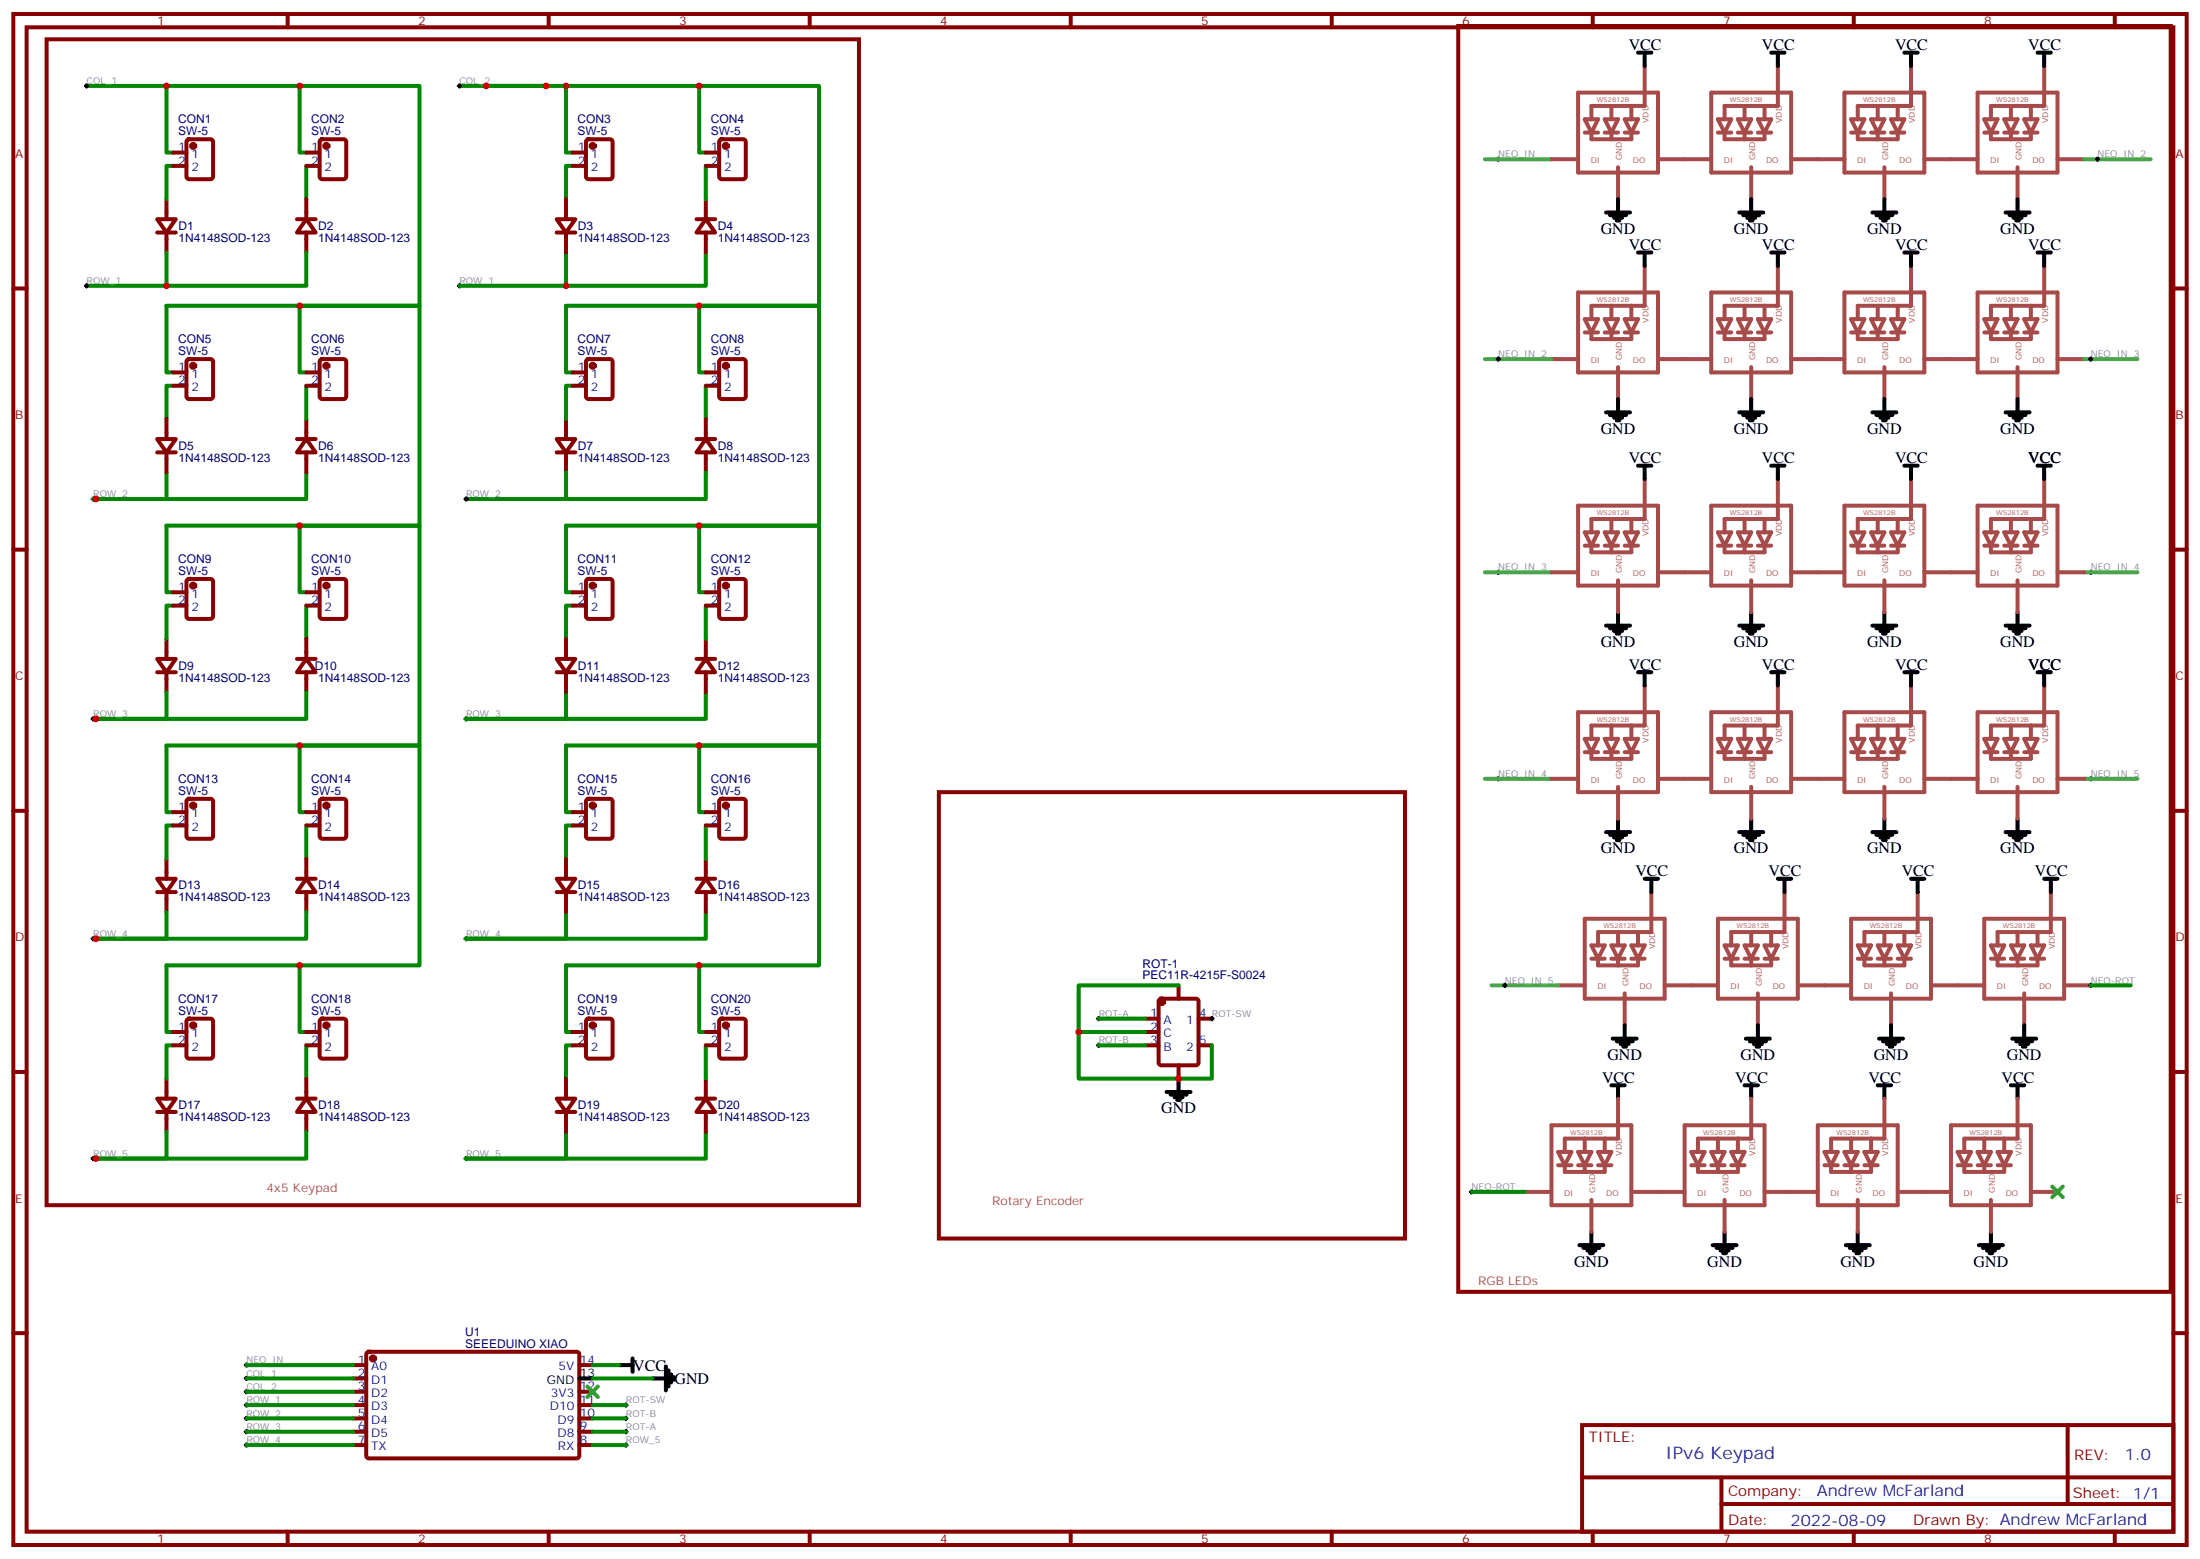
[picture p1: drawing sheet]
<svg xmlns="http://www.w3.org/2000/svg" width="583mm" height="413mm" viewBox="0 0 583 413" stroke-linecap="round" stroke-linejoin="round" font-family="sans-serif">
<g fill="none" stroke="#870000" stroke-width="1.1">
<path d="M3.5 3.7h575.8v405.3h-575.8zM7.1 7.2h568.6v398.3h-568.6zM12.3 10.4h215.2v308.7h-215.2zM76.2 3.7v3.5M145.3 3.7v3.5M214.5 3.7v3.5M283.6 3.7v3.5M352.8 3.7v3.5M386.3 6.9h188.7v335.1h-188.7zM421.9 3.7v3.5M491.1 3.7v3.5M560.2 3.7v3.5"/>
<path d="M49.6 37.1l.5-.2h5.6a.71 .71 0 0 1 .7 .7v9.4l-.7 .4h-5.6l-.5-.2-.2-.5v-9.1zM84.9 37.1l.5-.2h5.6a.71 .71 0 0 1 .7 .7v9.4l-.7 .4h-5.6l-.5-.2-.2-.5v-9.1zM155.5 37.1l.4-.2h5.7a.71 .71 0 0 1 .7 .7l-.1 9.4-.6 .4h-5.7l-.5-.2-.2-.5v-9.1zM190.7 37.1l.5-.2h5.6a.71 .71 0 0 1 .8 .7l-.1 9.4-.7 .4h-5.6l-.5-.2-.2-.5v-9.1zM41.6 58h5l-2.5 3.6zM44.1 52.7v5.3M45.9 40.4h3.5M45.9 43.9h3.5M78.7 58h4.9M81.1 58l2.5 3.6h-4.9zM81.1 52.7v5.3M81.1 40.4h3.6"/>
<path d="M81.1 43.9h3.6M147.5 58h4.9l-2.5 3.6zM149.9 52.7v5.3M151.7 40.4h3.5M151.7 43.9h3.5M184.5 58h4.9M187 58l2.4 3.6h-4.9zM187 52.7v5.3M187 40.4h3.5M187 43.9h3.5M3.5 76.4h3.6M41.6 61.6h5"/>
<path d="M44.1 61.6v5.3M81.1 61.6v5.3M147.5 61.6h4.9M149.9 61.6v5.3M187 61.6v5.3M575.7 76.4h3.6M45.9 98.6h3.5M49.6 95.3l.5-.2h5.6a.71 .71 0 0 1 .7 .7v9.4l-.7 .5h-5.6l-.5-.3-.2-.4v-9.2zM81.1 98.6h3.6M84.9 95.3l.5-.2h5.6a.71 .71 0 0 1 .7 .7v9.4l-.7 .5h-5.6l-.5-.3-.2-.4v-9.2zM151.7 98.6h3.5M155.5 95.3l.4-.2h5.7a.71 .71 0 0 1 .7 .7l-.1 9.4-.6 .5h-5.7l-.5-.3-.2-.4v-9.2z"/>
<path d="M187 98.6h3.5M190.7 95.3l.5-.2h5.6a.71 .71 0 0 1 .8 .7l-.1 9.4-.7 .5h-5.6l-.5-.3-.2-.4v-9.2zM41.6 116.2h5l-2.5 3.6zM41.6 119.8h5M44.1 110.9v5.3M44.1 119.8v5.3M45.9 102.1h3.5M78.7 116.2h4.9M81.1 116.2l2.5 3.6h-4.9zM81.1 110.9v5.3M81.1 119.8v5.3M81.1 102.1h3.6"/>
<path d="M147.5 116.2h4.9l-2.5 3.6zM147.5 119.8h4.9M149.9 110.9v5.3M149.9 119.8v5.3M151.7 102.1h3.5M184.5 116.2h4.9M187 116.2l2.4 3.6h-4.9zM187 110.9v5.3M187 119.8v5.3M187 102.1h3.5M3.5 145.5h3.6M45.9 156.8h3.5"/>
<path d="M49.6 153.5l.5-.2h5.6a.71 .71 0 0 1 .7 .7v9.4l-.7 .5h-5.6l-.5-.3-.2-.4v-9.2zM81.1 156.8h3.6M84.9 153.5l.5-.2h5.6a.71 .71 0 0 1 .7 .7v9.4l-.7 .5h-5.6l-.5-.3-.2-.4v-9.2zM151.7 156.8h3.5M155.5 153.5l.4-.2h5.7a.71 .71 0 0 1 .7 .7l-.1 9.4-.6 .5h-5.7l-.5-.3-.2-.4v-9.2zM187 156.8h3.5M190.7 153.5l.5-.2h5.6a.71 .71 0 0 1 .8 .7l-.1 9.4-.7 .5h-5.6l-.5-.3-.2-.4v-9.2zM575.7 145.5h3.6M41.6 174.4h5l-2.5 3.6zM41.6 178h5M44.1 169.2v5.2M44.1 178v5.3"/>
<path d="M45.9 160.3h3.5M78.7 174.4h4.9M81.1 174.4l2.5 3.6h-4.9zM81.1 169.2v5.2M81.1 178v5.3M81.1 160.3h3.6M147.5 174.4h4.9l-2.5 3.6zM147.5 178h4.9M149.9 169.2v5.2M149.9 178v5.3M151.7 160.3h3.5M184.5 174.4h4.9"/>
<path d="M187 174.4l2.4 3.6h-4.9zM187 169.2v5.2M187 178v5.3M187 160.3h3.5M3.5 214.7h3.6M45.9 215h3.5M45.9 218.5h3.5M49.6 211.7l.5-.2h5.6a.71 .71 0 0 1 .7 .7v9.4l-.7 .5h-5.6l-.5-.3-.2-.4v-9.2zM81.1 215h3.6M81.1 218.5h3.6M84.9 211.7l.5-.2h5.6a.71 .71 0 0 1 .7 .7v9.4l-.7 .5h-5.6l-.5-.3-.2-.4v-9.2zM151.7 215h3.5"/>
<path d="M151.7 218.5h3.5M155.5 211.7l.4-.2h5.7a.71 .71 0 0 1 .7 .7l-.1 9.4-.6 .5h-5.7l-.5-.3-.2-.4v-9.2zM187 215h3.5M187 218.5h3.5M190.7 211.7l.5-.2h5.6a.71 .71 0 0 1 .8 .7l-.1 9.4-.7 .5h-5.6l-.5-.3-.2-.4v-9.2zM248.7 209.7h123.5v118.2h-123.5zM575.7 214.7h3.6M41.6 232.7h5l-2.5 3.5zM41.6 236.2h5M44.1 227.4v5.3M44.1 236.2v5.3M78.7 232.7h4.9"/>
<path d="M81.1 232.7l2.5 3.5h-4.9zM81.1 227.4v5.3M81.1 236.2v5.3M147.5 232.7h4.9l-2.5 3.5zM147.5 236.2h4.9M149.9 227.4v5.3M149.9 236.2v5.3M184.5 232.7h4.9M187 232.7l2.4 3.5h-4.9zM187 227.4v5.3M187 236.2v5.3M45.9 273.2h3.5"/>
<path d="M45.9 276.8h3.5M49.6 269.9l.5-.2h5.6a.71 .71 0 0 1 .7 .7v9.5l-.7 .4h-5.6l-.5-.3-.2-.4v-9.2zM81.1 273.2h3.6M81.1 276.8h3.6M84.9 269.9l.5-.2h5.6a.71 .71 0 0 1 .7 .7v9.5l-.7 .4h-5.6l-.5-.3-.2-.4v-9.2zM151.7 273.2h3.5M151.7 276.8h3.5M155.5 269.9l.4-.2h5.7a.71 .71 0 0 1 .7 .7l-.1 9.5-.6 .4h-5.7l-.5-.3-.2-.4v-9.2zM187 273.2h3.5M187 276.8h3.5M190.7 269.9l.5-.2h5.6a.71 .71 0 0 1 .8 .7l-.1 9.5-.7 .4h-5.6l-.5-.3-.2-.4v-9.2zM303.4 273.2h3.5"/>
<path d="M303.4 276.8h3.5M303.4 269.7h3.5M307.2 264.6l.4-.2h9.2a.71 .71 0 0 1 .7 .7l-.1 16.5-.6 .4h-9.2l-.5-.2-.2-.5v-16.2zM312.2 260.9v3.5M317.5 276.8h3.5M317.5 269.7h3.5M3.5 283.8h3.6M41.6 290.9h5l-2.5 3.5zM41.6 294.4h5M44.1 285.6v5.3M44.1 294.4v5.3M78.7 290.9h4.9"/>
<path d="M81.1 290.9l2.5 3.5h-4.9zM81.1 285.6v5.3M81.1 294.4v5.3M147.5 290.9h4.9l-2.5 3.5zM147.5 294.4h4.9M149.9 285.6v5.3M149.9 294.4v5.3M184.5 290.9h4.9M187 290.9l2.4 3.5h-4.9zM187 285.6v5.3M187 294.4v5.3M312.2 282v3.6"/>
<path d="M575.7 283.8h3.6M3.5 353h3.6M97.2 358.1l.5-.2h55.1a.71 .71 0 0 1 .7 .7v26.8l-.5 .7h-55.3l-.5-.2-.2-.5v-26.8zM575.7 353h3.6M93.5 361.4h3.5M93.5 364.9h3.5M93.5 368.5h3.5M93.5 372h3.5M93.5 375.5h3.5M93.5 379.1h3.5M153.5 361.4h3.5M153.5 368.5h3.5"/>
<path d="M153.5 372h3.5M153.5 375.5h3.5M153.5 379.1h3.5M419.1 377.3h156.6v28.2h-156.6zM547.7 377.3v20.9M93.5 382.6h3.5M153.5 382.6h3.5M419.1 391.1h156.5M456 398.2h119.6M456 391.1v14.2M76.2 405.5v3.5M145.3 405.5v3.5"/>
<path d="M214.5 405.5v3.5M283.6 405.5v3.5M352.8 405.5v3.5M421.9 405.5v3.5M491.1 405.5v3.5M560.2 405.5v3.5"/>
</g>
<g fill="#870000" stroke="#870000" stroke-width="1.1">
<circle cx="98.8" cy="359.7" r=".53"/>
<circle cx="51.2" cy="38.6" r=".53"/>
<circle cx="86.4" cy="38.6" r=".53"/>
<circle cx="192.3" cy="38.6" r=".53"/>
<circle cx="157" cy="38.6" r=".53"/>
<circle cx="51.2" cy="96.8" r=".53"/>
<circle cx="86.4" cy="96.8" r=".53"/>
<circle cx="157" cy="96.8" r=".53"/>
<circle cx="192.3" cy="96.8" r=".53"/>
<circle cx="51.2" cy="155" r=".53"/>
<circle cx="86.4" cy="155" r=".53"/>
<circle cx="157" cy="155" r=".53"/>
<circle cx="192.3" cy="155" r=".53"/>
<circle cx="51.2" cy="271.5" r=".53"/>
<circle cx="86.4" cy="271.5" r=".53"/>
<circle cx="157" cy="271.5" r=".53"/>
<circle cx="192.3" cy="271.5" r=".53"/>
<circle cx="157" cy="213.3" r=".53"/>
<circle cx="192.3" cy="213.3" r=".53"/>
<circle cx="51.2" cy="213.3" r=".53"/>
<circle cx="86.4" cy="213.3" r=".53"/>
<circle cx="307.8" cy="265.3" r=".53"/>
</g>
<g fill="none" stroke="#000" stroke-width="1.1">
<path d="M433.9 13.9h3.5M435.7 13.9v3.6M469.2 13.9h3.5M471 13.9v3.6M504.5 13.9h3.5M506.2 13.9v3.6M539.8 13.9h3.5M541.5 13.9v3.6M425.4 56.3h6.4M426.5 57h4.2M427.6 57.7h2.1M428.3 58.4h.7"/>
<path d="M428.6 52.7v3.6M460.7 56.3h6.4M461.8 57h4.2M462.8 57.7h2.2M463.5 58.4h.8M463.9 52.7v3.6M496 56.3h6.4M497.1 57h4.2M498.1 57.7h2.1M498.8 58.4h.7M499.2 52.7v3.6M531.3 56.3h6.3"/>
<path d="M532.3 57h4.3M533.4 57.7h2.1M534.1 58.4h.7M534.5 52.7v3.6M433.9 66.9h3.5M435.7 66.9v3.5M469.2 66.9h3.5M471 66.9v3.5M504.5 66.9h3.5M506.2 66.9v3.5M539.8 66.9h3.5M541.5 66.9v3.5"/>
<path d="M425.4 109.2h6.4M426.5 109.9h4.2M427.6 110.6h2.1M428.3 111.3h.7M428.6 105.7v3.5M460.7 109.2h6.4M461.8 109.9h4.2M462.8 110.6h2.2M463.5 111.3h.8M463.9 105.7v3.5M496 109.2h6.4M497.1 109.9h4.2"/>
<path d="M498.1 110.6h2.1M498.8 111.3h.7M499.2 105.7v3.5M531.3 109.2h6.3M532.3 109.9h4.3M533.4 110.6h2.1M534.1 111.3h.7M534.5 105.7v3.5M433.9 123.3h3.5M435.7 123.3v3.5M469.2 123.3h3.5M471 123.3v3.5"/>
<path d="M504.5 123.3h3.5M506.2 123.3v3.5M539.8 123.3h3.5M541.5 123.3v3.5M425.4 165.6h6.4M426.5 166.3h4.2M427.6 167h2.1M428.3 167.7h.7M428.6 162.1v3.5M433.9 178h3.5M435.7 178v3.5M460.7 165.6h6.4"/>
<path d="M461.8 166.3h4.2M462.8 167h2.2M463.5 167.7h.8M463.9 162.1v3.5M469.2 178h3.5M471 178v3.5M496 165.6h6.4M497.1 166.3h4.2M498.1 167h2.1M498.8 167.7h.7M499.2 162.1v3.5M504.5 178h3.5"/>
<path d="M506.2 178v3.5M531.3 165.6h6.3M532.3 166.3h4.3M533.4 167h2.1M534.1 167.7h.7M534.5 162.1v3.5M539.8 178h3.5M541.5 178v3.5M428.6 216.8v3.5M463.9 216.8v3.5M499.2 216.8v3.5M534.5 216.8v3.5"/>
<path d="M425.4 220.3h6.4M426.5 221h4.2M427.6 221.7h2.1M428.3 222.4h.7M435.7 232.7h3.5M437.4 232.7v3.5M460.7 220.3h6.4M461.8 221h4.2M462.8 221.7h2.2M463.5 222.4h.8M471 232.7h3.5M472.7 232.7v3.5"/>
<path d="M496 220.3h6.4M497.1 221h4.2M498.1 221.7h2.1M498.8 222.4h.7M506.2 232.7h3.6M508 232.7v3.5M531.3 220.3h6.3M532.3 221h4.3M533.4 221.7h2.1M534.1 222.4h.7M541.5 232.7h3.5M543.3 232.7v3.5"/>
<path d="M427.2 275h6.4M428.3 275.7h4.2M429.3 276.4h2.1M430 277.1h.7M430.4 271.5v3.5M462.5 275h6.3M463.5 275.7h4.3M464.6 276.4h2.1M465.3 277.1h.7M465.7 271.5v3.5M497.8 275h6.3M498.8 275.7h4.3"/>
<path d="M499.9 276.4h2.1M500.6 277.1h.7M500.9 271.5v3.5M533 275h6.4M534.1 275.7h4.2M535.2 276.4h2.1M535.9 277.1h.7M536.2 271.5v3.5M309 289.1h6.4M310.1 289.8h4.2M311.1 290.5h2.2M311.9 291.2h.7"/>
<path d="M312.2 285.6v3.5M426.9 287.3h3.5M428.6 287.3v3.6M462.1 287.3h3.6M463.9 287.3v3.6M497.4 287.3h3.5M499.2 287.3v3.6M532.7 287.3h3.5M534.5 287.3v3.6M418.4 329.7h6.3M419.5 330.4h4.2M420.5 331.1h2.1"/>
<path d="M421.2 331.8h.7M421.6 326.1v3.6M453.7 329.7h6.3M454.7 330.4h4.3M455.8 331.1h2.1M456.5 331.8h.7M456.8 326.1v3.6M488.9 329.7h6.4M490 330.4h4.2M491.1 331.1h2.1M491.8 331.8h.7M492.1 326.1v3.6"/>
<path d="M524.2 329.7h6.4M525.3 330.4h4.2M526.3 331.1h2.2M527 331.8h.8M527.4 326.1v3.6M167.6 359.7v3.5M153.5 364.9h3.5M164 361.4h3.6M172.9 364.9h3.5M176.4 361.8v6.3M177.1 362.8v4.3M177.8 363.9v2.1"/>
<path d="M178.5 364.6v.7"/>
</g>
<g fill="none" stroke="#000" stroke-width=".74">
<path d="M22.6 22.8h.7M22.9 22.4v.7M121.4 22.8h.7M121.7 22.4v.7M396.5 42.2h.7M396.9 41.8v.7M555.3 42.2h.7M555.6 41.8v.7M22.6 75.7h.7M22.9 75.3v.7M121.4 75.7h.7M121.7 75.3v.7"/>
<path d="M396.5 95.1h.7M396.9 94.7v.7M553.5 95.1h.7M553.9 94.7v.7M24.3 132.1h.7M24.7 131.8v.7M123.1 132.1h.7M123.5 131.8v.7M396.5 151.5h.7M396.9 151.2v.7M553.5 151.5h.7M553.9 151.2v.7"/>
<path d="M24.3 190.3h.7M24.7 190v.7M123.1 190.3h.7M123.5 190v.7M396.5 206.2h.7M396.9 205.8v.8M553.5 206.2h.7M553.9 205.8v.8M24.3 248.5h.7M24.7 248.2v.7M123.1 248.5h.7M123.5 248.2v.7"/>
<path d="M290.7 269.7h.7M290.7 276.8h.7M291 269.3v.8M291 276.4v.7M320.7 269.7h.7M321 269.3v.8M398.3 260.9h.7M398.6 260.5v.7M553.5 260.9h.7M553.9 260.5v.7M24.3 306.7h.7M24.7 306.4v.7"/>
<path d="M123.1 306.7h.7M123.5 306.4v.7M389.5 315.6h.7M389.8 315.2v.7M64.9 361.4h.7M64.9 364.9h.7M64.9 368.5h.7M64.9 372h.7M64.9 375.5h.7M64.9 379.1h.7M65.3 361.1v.7M65.3 364.6v.7"/>
<path d="M65.3 368.1v.7M65.3 371.7v.7M65.3 375.2v.7M65.3 378.7v.7M165.5 372h.7M165.5 375.5h.7M165.5 379.1h.7M165.8 371.7v.7M165.8 375.2v.7M165.8 378.7v.7M64.9 382.6h.7M65.3 382.2v.7"/>
<path d="M165.5 382.6h.7M165.8 382.2v.7"/>
</g>
<path d="M393.3 42.2h17.7M552.1 42.2h17.6M393.3 95.1h17.7M552.1 95.1h14.1M393.3 151.5h17.7M552.1 151.5h14.1M393.3 206.2h17.7M552.1 206.2h14.1M395.1 260.9h17.6" fill="none" stroke="#4aa64a" stroke-width="1.1"/>
<g fill="none" stroke="#a64a4a" stroke-width="1.1">
<path d="M435.7 17.5v6.9M471 17.5v6.9M506.2 17.5v6.9M541.5 17.5v6.9M418 24.5h21.2v21.2h-21.2zM419.8 31.6h3.5l-1.7 3.5zM419.8 35.1h3.5M421.6 35.1v1.8h10.6v-1.8M425.1 31.6h3.5l-1.7 3.5zM425.1 35.1h3.5M426.9 28v3.6M426.9 35.1v1.8"/>
<path d="M430.4 31.6h3.5l-1.7 3.5zM430.4 35.1h3.5M432.2 28v3.6M435.7 24.5v3.5h-14.1v3.6M453.3 24.5h21.2v21.2h-21.2zM455.1 31.6h3.5l-1.8 3.5zM455.1 35.1h3.5M456.8 35.1v1.8h10.6v-1.8M460.4 31.6h3.5l-1.8 3.5zM460.4 35.1h3.5M462.1 28v3.6M462.1 35.1v1.8"/>
<path d="M465.7 31.6h3.5l-1.8 3.5zM465.7 35.1h3.5M467.4 28v3.6M471 24.5v3.5h-14.2v3.6M488.6 24.5h21.2v21.2h-21.2zM490.4 31.6h3.5l-1.8 3.5zM490.4 35.1h3.5M492.1 35.1v1.8h10.6v-1.8M495.7 31.6h3.5l-1.8 3.5zM495.7 35.1h3.5M497.4 28v3.6M497.4 35.1v1.8"/>
<path d="M500.9 31.6h3.6l-1.8 3.5zM500.9 35.1h3.6M502.7 28v3.6M506.2 24.5v3.5h-14.1v3.6M523.9 24.5h21.1v21.2h-21.1zM525.6 31.6h3.6l-1.8 3.5zM525.6 35.1h3.6M527.4 35.1v1.8h10.6v-1.8M530.9 31.6h3.6l-1.8 3.5zM530.9 35.1h3.6M532.7 28v3.6M532.7 35.1v1.8"/>
<path d="M536.2 31.6h3.6l-1.8 3.5zM536.2 35.1h3.6M538 28v3.6M541.5 24.5v3.5h-14.1v3.6M411 42.2h6.9M428.6 44.3v1.4M428.6 45.8v6.9M439.3 42.2h13.9M463.9 44.3v1.4M463.9 45.8v6.9M474.6 42.2h13.9M499.2 44.3v1.4"/>
<path d="M499.2 45.8v6.9M509.9 42.2h13.9M534.5 44.3v1.4M534.5 45.8v6.9M545.2 42.2h6.9M418 77.4h21.2v21.2h-21.2zM435.7 70.4v6.9M435.7 77.4v3.6h-14.1v3.5M453.3 77.4h21.2v21.2h-21.2zM471 70.4v6.9M471 77.4v3.6h-14.2v3.5M488.6 77.4h21.2v21.2h-21.2z"/>
<path d="M506.2 70.4v6.9M506.2 77.4v3.6h-14.1v3.5M523.9 77.4h21.1v21.2h-21.1zM541.5 70.4v6.9M541.5 77.4v3.6h-14.1v3.5M411 95.1h6.9M419.8 84.5h3.5l-1.7 3.5zM419.8 88h3.5M421.6 88v1.8h10.6v-1.8M425.1 84.5h3.5l-1.7 3.5zM425.1 88h3.5M426.9 81v3.5"/>
<path d="M426.9 88v1.8M428.6 97.2v1.4M428.6 98.7v7M430.4 84.5h3.5l-1.7 3.5zM430.4 88h3.5M432.2 81v3.5M439.3 95.1h13.9M455.1 84.5h3.5l-1.8 3.5zM455.1 88h3.5M456.8 88v1.8h10.6v-1.8M460.4 84.5h3.5l-1.8 3.5zM460.4 88h3.5"/>
<path d="M462.1 81v3.5M462.1 88v1.8M463.9 97.2v1.4M463.9 98.7v7M465.7 84.5h3.5l-1.8 3.5zM465.7 88h3.5M467.4 81v3.5M474.6 95.1h13.9M490.4 84.5h3.5l-1.8 3.5zM490.4 88h3.5M492.1 88v1.8h10.6v-1.8M495.7 84.5h3.5l-1.8 3.5z"/>
<path d="M495.7 88h3.5M497.4 81v3.5M497.4 88v1.8M499.2 97.2v1.4M499.2 98.7v7M500.9 84.5h3.6l-1.8 3.5zM500.9 88h3.6M502.7 81v3.5M509.9 95.1h13.9M525.6 84.5h3.6l-1.8 3.5zM525.6 88h3.6M527.4 88v1.8h10.6v-1.8"/>
<path d="M530.9 84.5h3.6l-1.8 3.5zM530.9 88h3.6M532.7 81v3.5M532.7 88v1.8M534.5 97.2v1.4M534.5 98.7v7M536.2 84.5h3.6l-1.8 3.5zM536.2 88h3.6M538 81v3.5M545.2 95.1h6.9M418 133.9h21.2v21.1h-21.2zM426.9 137.4v3.5"/>
<path d="M432.2 137.4v3.5M435.7 126.8v7M435.7 133.9v3.5h-14.1v3.5M453.3 133.9h21.2v21.1h-21.2zM462.1 137.4v3.5M467.4 137.4v3.5M471 126.8v7M471 133.9v3.5h-14.2v3.5M488.6 133.9h21.2v21.1h-21.2zM497.4 137.4v3.5M502.7 137.4v3.5M506.2 126.8v7"/>
<path d="M506.2 133.9v3.5h-14.1v3.5M523.9 133.9h21.1v21.1h-21.1zM532.7 137.4v3.5M538 137.4v3.5M541.5 126.8v7M541.5 133.9v3.5h-14.1v3.5M411 151.5h6.9M419.8 140.9h3.5l-1.7 3.6zM419.8 144.5h3.5M421.6 144.5v1.7h10.6v-1.7M425.1 140.9h3.5l-1.7 3.6zM425.1 144.5h3.5"/>
<path d="M426.9 144.5v1.7M428.6 153.6v1.4M428.6 155.2v6.9M430.4 140.9h3.5l-1.7 3.6zM430.4 144.5h3.5M439.3 151.5h13.9M455.1 140.9h3.5l-1.8 3.6zM455.1 144.5h3.5M456.8 144.5v1.7h10.6v-1.7M460.4 140.9h3.5l-1.8 3.6zM460.4 144.5h3.5M462.1 144.5v1.7"/>
<path d="M463.9 153.6v1.4M463.9 155.2v6.9M465.7 140.9h3.5l-1.8 3.6zM465.7 144.5h3.5M474.6 151.5h13.9M490.4 140.9h3.5l-1.8 3.6zM490.4 144.5h3.5M492.1 144.5v1.7h10.6v-1.7M495.7 140.9h3.5l-1.8 3.6zM495.7 144.5h3.5M497.4 144.5v1.7M499.2 153.6v1.4"/>
<path d="M499.2 155.2v6.9M500.9 140.9h3.6l-1.8 3.6zM500.9 144.5h3.6M509.9 151.5h13.9M525.6 140.9h3.6l-1.8 3.6zM525.6 144.5h3.6M527.4 144.5v1.7h10.6v-1.7M530.9 140.9h3.6l-1.8 3.6zM530.9 144.5h3.6M532.7 144.5v1.7M534.5 153.6v1.4M534.5 155.2v6.9"/>
<path d="M536.2 140.9h3.6l-1.8 3.6zM536.2 144.5h3.6M545.2 151.5h6.9M418 188.6h21.2v21.1h-21.2zM419.8 195.6h3.5l-1.7 3.5zM419.8 199.1h3.5M421.6 199.1v1.8h10.6v-1.8M425.1 195.6h3.5l-1.7 3.5zM425.1 199.1h3.5M426.9 192.1v3.5M426.9 199.1v1.8M430.4 195.6h3.5l-1.7 3.5z"/>
<path d="M430.4 199.1h3.5M432.2 192.1v3.5M435.7 181.5v6.9M435.7 188.6v3.5h-14.1v3.5M453.3 188.6h21.2v21.1h-21.2zM455.1 195.6h3.5l-1.8 3.5zM455.1 199.1h3.5M456.8 199.1v1.8h10.6v-1.8M460.4 195.6h3.5l-1.8 3.5zM460.4 199.1h3.5M462.1 192.1v3.5M462.1 199.1v1.8"/>
<path d="M465.7 195.6h3.5l-1.8 3.5zM465.7 199.1h3.5M467.4 192.1v3.5M471 181.5v6.9M471 188.6v3.5h-14.2v3.5M488.6 188.6h21.2v21.1h-21.2zM490.4 195.6h3.5l-1.8 3.5zM490.4 199.1h3.5M492.1 199.1v1.8h10.6v-1.8M495.7 195.6h3.5l-1.8 3.5zM495.7 199.1h3.5M497.4 192.1v3.5"/>
<path d="M497.4 199.1v1.8M500.9 195.6h3.6l-1.8 3.5zM500.9 199.1h3.6M502.7 192.1v3.5M506.2 181.5v6.9M506.2 188.6v3.5h-14.1v3.5M523.9 188.6h21.1v21.1h-21.1zM525.6 195.6h3.6l-1.8 3.5zM525.6 199.1h3.6M527.4 199.1v1.8h10.6v-1.8M530.9 195.6h3.6l-1.8 3.5zM530.9 199.1h3.6"/>
<path d="M532.7 192.1v3.5M532.7 199.1v1.8M536.2 195.6h3.6l-1.8 3.5zM536.2 199.1h3.6M538 192.1v3.5M541.5 181.5v6.9M541.5 188.6v3.5h-14.1v3.5M411 206.2h6.9M428.6 208.3v1.4M428.6 209.8v7M439.3 206.2h13.9M463.9 208.3v1.4"/>
<path d="M463.9 209.8v7M474.6 206.2h13.9M499.2 208.3v1.4M499.2 209.8v7M509.9 206.2h13.9M534.5 208.3v1.4M534.5 209.8v7M545.2 206.2h6.9M437.4 236.2v6.9M472.7 236.2v6.9M508 236.2v6.9M543.3 236.2v6.9"/>
<path d="M419.8 243.2h21.2v21.2h-21.2zM421.6 250.3h3.5l-1.8 3.5zM421.6 253.8h3.5M423.3 253.8v1.8h10.6v-1.8M426.9 250.3h3.5l-1.8 3.5zM426.9 253.8h3.5M428.6 246.8v3.5M428.6 253.8v1.8M432.2 250.3h3.5l-1.8 3.5zM432.2 253.8h3.5M433.9 246.8v3.5M437.4 243.2v3.6h-14.1v3.5"/>
<path d="M455.1 243.2h21.1v21.2h-21.1zM456.8 250.3h3.6l-1.8 3.5zM456.8 253.8h3.6M458.6 253.8v1.8h10.6v-1.8M462.1 250.3h3.6l-1.8 3.5zM462.1 253.8h3.6M463.9 246.8v3.5M463.9 253.8v1.8M467.4 250.3h3.6l-1.8 3.5zM467.4 253.8h3.6M469.2 246.8v3.5M472.7 243.2v3.6h-14.1v3.5"/>
<path d="M490.4 243.2h21.1v21.2h-21.1zM492.1 250.3h3.6l-1.8 3.5zM492.1 253.8h3.6M493.9 253.8v1.8h10.6v-1.8M497.4 250.3h3.5l-1.7 3.5zM497.4 253.8h3.5M499.2 246.8v3.5M499.2 253.8v1.8M502.7 250.3h3.5l-1.7 3.5zM502.7 253.8h3.5M504.5 246.8v3.5M508 243.2v3.6h-14.1v3.5"/>
<path d="M525.6 243.2h21.2v21.2h-21.2zM527.4 250.3h3.5l-1.7 3.5zM527.4 253.8h3.5M529.2 253.8v1.8h10.6v-1.8M532.7 250.3h3.5l-1.7 3.5zM532.7 253.8h3.5M534.5 246.8v3.5M534.5 253.8v1.8M538 250.3h3.5l-1.7 3.5zM538 253.8h3.5M539.8 246.8v3.5M543.3 243.2v3.6h-14.1v3.5"/>
<path d="M412.7 260.9h7M430.4 263v1.4M430.4 264.5v7M441.1 260.9h13.9M465.7 263v1.4M465.7 264.5v7M476.4 260.9h13.9M500.9 263v1.4M500.9 264.5v7M511.6 260.9h13.9M536.2 263v1.4M536.2 264.5v7"/>
<path d="M546.9 260.9h7M411 297.9h21.2v21.2h-21.2zM428.6 290.9v6.9M428.6 297.9v3.5h-14.1v3.6M446.3 297.9h21.1v21.2h-21.1zM463.9 290.9v6.9M463.9 297.9v3.5h-14.1v3.6M481.5 297.9h21.2v21.2h-21.2zM499.2 290.9v6.9M499.2 297.9v3.5h-14.1v3.6M516.8 297.9h21.2v21.2h-21.2zM534.5 290.9v6.9"/>
<path d="M534.5 297.9v3.5h-14.2v3.6M403.9 315.6h7M412.7 305h3.6l-1.8 3.5zM412.7 308.5h3.6M414.5 308.5v1.8h10.6v-1.8M418 305h3.6l-1.8 3.5zM418 308.5h3.6M419.8 301.4v3.6M419.8 308.5v1.8M421.6 317.7v1.4M421.6 319.2v6.9M423.3 305h3.6l-1.8 3.5z"/>
<path d="M423.3 308.5h3.6M425.1 301.4v3.6M432.3 315.6h13.9M448 305h3.6l-1.8 3.5zM448 308.5h3.6M449.8 308.5v1.8h10.6v-1.8M453.3 305h3.5l-1.7 3.5zM453.3 308.5h3.5M455.1 301.4v3.6M455.1 308.5v1.8M456.8 317.7v1.4M456.8 319.2v6.9"/>
<path d="M458.6 305h3.5l-1.7 3.5zM458.6 308.5h3.5M460.4 301.4v3.6M467.5 315.6h13.9M483.3 305h3.5l-1.7 3.5zM483.3 308.5h3.5M485.1 308.5v1.8h10.6v-1.8M488.6 305h3.5l-1.7 3.5zM488.6 308.5h3.5M490.4 301.4v3.6M490.4 308.5v1.8M492.1 317.7v1.4"/>
<path d="M492.1 319.2v6.9M493.9 305h3.5l-1.7 3.5zM493.9 308.5h3.5M495.7 301.4v3.6M502.8 315.6h13.9M518.6 305h3.5l-1.8 3.5zM518.6 308.5h3.5M520.3 308.5v1.8h10.6v-1.8M523.9 305h3.5l-1.8 3.5zM523.9 308.5h3.5M525.6 301.4v3.6M525.6 308.5v1.8"/>
<path d="M527.4 317.7v1.4M527.4 319.2v6.9M529.2 305h3.5l-1.8 3.5zM529.2 308.5h3.5M530.9 301.4v3.6M538.1 315.6h6.9"/>
</g>
<g fill="none" stroke="#008700" stroke-width="1.1">
<path d="M22.9 22.8h56.5v17.6h1.7M44.1 22.8v17.6h1.8M79.4 22.8h31.7v58.2h-31.7h31.7v58.2h-31.7h31.7v58.2h-31.7h31.7v58.2h-31.7M121.7 22.8h22.9M128.8 22.8h56.4v17.6h1.8M149.9 22.8v17.6h1.8M185.2 22.8h31.8v58.2h-31.8h31.8v58.2h-31.8h31.8v58.2h-31.8h31.8v58.2h-31.8M45.9 43.9h-1.8v8.8M81.1 43.9v8.8M151.7 43.9h-1.8v8.8M187 43.9v8.8M44.1 66.9v8.8h-21.2"/>
<path d="M81.1 66.9v8.8h-37M149.9 66.9v8.8h-28.2M187 66.9v8.8h-37.1M45.9 98.6h-1.8v-17.6h35.3v17.6h1.7M151.7 98.6h-1.8v-17.6h35.3v17.6h1.8M45.9 102.1h-1.8v8.8M81.1 102.1v8.8M151.7 102.1h-1.8v8.8M187 102.1v8.8M44.1 125.1v7h-18.7M81.1 125.1v7h-56.4M149.9 125.1v7h-26.4h63.5v-7"/>
<path d="M45.9 156.8h-1.8v-17.6h35.3v17.6h1.7M151.7 156.8h-1.8v-17.6h35.3v17.6h1.8M45.9 160.3h-1.8v8.9M81.1 160.3v8.9M151.7 160.3h-1.8v8.9M187 160.3v8.9M44.1 183.3v7h-18.7M81.1 183.3v7h-56.4M149.9 183.3v7h-26.4h63.5v-7M45.9 215h-1.8v-17.6h35.3v17.6h1.7M45.9 218.5h-1.8v8.9M81.1 218.5v8.9"/>
<path d="M151.7 218.5h-1.8v8.9M151.7 215h-1.8v-17.6h35.3v17.6h1.8M187 218.5v8.9M44.1 241.5v7h-18.7M81.1 241.5v7h-56.4M149.9 241.5v7h-26.4h63.5v-7M45.9 273.2h-1.8v-17.6h35.3v17.6h1.7M45.9 276.8h-1.8v8.8M81.1 276.8v8.8M151.7 276.8h-1.8v8.8M151.7 273.2h-1.8v-17.6h35.3v17.6h1.8M187 276.8v8.8"/>
<path d="M291 269.7h12.4M291 276.8h12.4M303.4 273.2h-17.6v12.4h35.2v-8.8M312.2 260.9h-26.4v12.3M553.9 260.9h10.5M44.1 299.7v7h-18.7M81.1 299.7v7h-56.4M149.9 299.7v7h-26.4h63.5v-7M389.8 315.6h14.1M65.3 361.4h28.2M65.3 364.9h28.2M65.3 368.5h28.2"/>
<path d="M65.3 372h28.2M65.3 375.5h28.2M65.3 379.1h28.2M157 361.4h7M157 364.9h15.9M157 372h8.8M157 375.5h8.8M157 379.1h8.8M65.3 382.6h28.2M157 382.6h8.8"/>
</g>
<path d="M543.6 314.1l2.9 2.9M546.5 314.1l-2.9 2.9M155.6 367.1l2.8 2.8M158.4 367.1l-2.8 2.8" fill="none" stroke="#3c3" stroke-width="1.1"/>
<g fill="#c00">
<circle cx="44.1" cy="22.8" r=".88"/>
<circle cx="79.4" cy="22.8" r=".88"/>
<circle cx="79.4" cy="81" r=".88"/>
<circle cx="185.2" cy="81" r=".88"/>
<circle cx="185.2" cy="22.8" r=".88"/>
<circle cx="149.9" cy="75.7" r=".88"/>
<circle cx="149.9" cy="22.8" r=".88"/>
<circle cx="128.8" cy="22.8" r=".88"/>
<circle cx="144.6" cy="22.8" r=".88"/>
<circle cx="44.1" cy="75.7" r=".88"/>
<circle cx="25.4" cy="132.1" r=".88"/>
<circle cx="25.4" cy="190.3" r=".88"/>
<circle cx="185.2" cy="139.2" r=".88"/>
<circle cx="79.4" cy="139.2" r=".88"/>
<circle cx="25.4" cy="248.5" r=".88"/>
<circle cx="185.2" cy="197.4" r=".88"/>
<circle cx="79.4" cy="197.4" r=".88"/>
<circle cx="25.4" cy="306.7" r=".88"/>
<circle cx="185.2" cy="255.6" r=".88"/>
<circle cx="79.4" cy="255.6" r=".88"/>
<circle cx="312.2" cy="285.6" r=".88"/>
<circle cx="285.8" cy="273.2" r=".88"/>
</g>
<text font-size="4.6" fill="#00f" x="441.2" y="386.3">IPv6 Keypad</text>
<g font-size="4.2">
<text x="431.4" y="13.2">VCC</text>
<text x="466.7" y="13.2">VCC</text>
<text x="502" y="13.2">VCC</text>
<text x="537.3" y="13.2">VCC</text>
<text x="424" y="61.9">GND</text>
<text x="459.3" y="61.9">GND</text>
<text x="494.6" y="61.9">GND</text>
<text x="529.9" y="61.9">GND</text>
<text x="431.4" y="66.1">VCC</text>
<text x="466.7" y="66.1">VCC</text>
<text x="502" y="66.1">VCC</text>
<text x="537.3" y="66.1">VCC</text>
<text x="424" y="114.8">GND</text>
<text x="459.3" y="114.8">GND</text>
<text x="494.6" y="114.8">GND</text>
<text x="529.9" y="114.8">GND</text>
<text x="431.4" y="122.6">VCC</text>
<text x="466.7" y="122.6">VCC</text>
<text x="502" y="122.6">VCC</text>
<text x="537.3" y="122.6">VCC</text>
<text x="424" y="171.3">GND</text>
<text x="459.3" y="171.3">GND</text>
<text x="494.6" y="171.3">GND</text>
<text x="529.9" y="171.3">GND</text>
<text x="431.4" y="177.3">VCC</text>
<text x="466.7" y="177.3">VCC</text>
<text x="502" y="177.3">VCC</text>
<text x="537.3" y="177.3">VCC</text>
<text x="424" y="226">GND</text>
<text x="459.3" y="226">GND</text>
<text x="494.6" y="226">GND</text>
<text x="529.9" y="226">GND</text>
<text x="433.2" y="232">VCC</text>
<text x="468.5" y="232">VCC</text>
<text x="503.8" y="232">VCC</text>
<text x="539" y="232">VCC</text>
<text x="425.8" y="280.6">GND</text>
<text x="461.1" y="280.6">GND</text>
<text x="496.4" y="280.6">GND</text>
<text x="531.6" y="280.6">GND</text>
<text x="424.4" y="286.6">VCC</text>
<text x="459.7" y="286.6">VCC</text>
<text x="494.9" y="286.6">VCC</text>
<text x="530.2" y="286.6">VCC</text>
<text x="307.6" y="294.7">GND</text>
<text x="417" y="335.3">GND</text>
<text x="452.3" y="335.3">GND</text>
<text x="487.5" y="335.3">GND</text>
<text x="522.8" y="335.3">GND</text>
<text x="167.7" y="362.9">VCC</text>
<text x="178.7" y="366.4">GND</text>
</g>
<g font-size="4.2" fill="#00f">
<text x="562.9" y="386.6">1.0</text>
<text x="481.3" y="396.1">Andrew McFarland</text>
<text x="474.4" y="403.9">2022-08-09</text>
</g>
<g font-size="3.9" fill="#800">
<text x="420.9" y="381.9">TITLE:</text>
<text x="549.5" y="386.6">REV:</text>
<text x="457.8" y="396.1">Company:</text>
<text x="549.1" y="396.7">Sheet: 1/1</text>
<text x="457.8" y="403.8">Date:</text>
<text x="506.8" y="403.8">Drawn By: Andrew McFarland</text>
</g>
<g font-size="3.2" fill="#800">
<text x="41.6" y="6.7">1</text>
<text x="110.8" y="6.7">2</text>
<text x="179.9" y="6.7">3</text>
<text x="249.1" y="6.7">4</text>
<text x="318.2" y="6.7">5</text>
<text x="387.3" y="6.7">6</text>
<text x="456.5" y="6.7">7</text>
<text x="525.6" y="6.7">8</text>
<text x="4.1" y="41.8">A</text>
<text x="576.3" y="41.8">A</text>
<text x="4.1" y="110.9">B</text>
<text x="576.3" y="110.9">B</text>
<text x="4.1" y="180.1">C</text>
<text x="576.3" y="180.1">C</text>
<text x="4.1" y="249.2">D</text>
<text x="576.3" y="249.2">D</text>
<text x="4.1" y="318.4">E</text>
<text x="576.3" y="318.4">E</text>
<text x="41.6" y="408.5">1</text>
<text x="110.8" y="408.5">2</text>
<text x="179.9" y="408.5">3</text>
<text x="249.1" y="408.5">4</text>
<text x="318.2" y="408.5">5</text>
<text x="387.3" y="408.5">6</text>
<text x="456.5" y="408.5">7</text>
<text x="525.6" y="408.5">8</text>
</g>
<g font-size="3.2" fill="#000080">
<text x="47.2" y="35.8">SW-5</text>
<text x="47.2" y="32.7">CON1</text>
<text x="82.5" y="35.8">SW-5</text>
<text x="82.5" y="32.7">CON2</text>
<text x="153" y="35.8">SW-5</text>
<text x="153" y="32.7">CON3</text>
<text x="188.3" y="35.8">SW-5</text>
<text x="188.3" y="32.7">CON4</text>
<text x="47.3" y="64">1N4148SOD-123</text>
<text x="47.3" y="60.9">D1</text>
<text x="84.3" y="64">1N4148SOD-123</text>
<text x="84.3" y="60.9">D2</text>
<text x="153.1" y="64">1N4148SOD-123</text>
<text x="153.1" y="60.9">D3</text>
<text x="190.1" y="64">1N4148SOD-123</text>
<text x="190.1" y="60.9">D4</text>
<text x="47.2" y="94">SW-5</text>
<text x="47.2" y="90.9">CON5</text>
<text x="82.5" y="94">SW-5</text>
<text x="82.5" y="90.9">CON6</text>
<text x="153" y="94">SW-5</text>
<text x="153" y="90.9">CON7</text>
<text x="188.3" y="94">SW-5</text>
<text x="188.3" y="90.9">CON8</text>
<text x="47.3" y="119.1">D5</text>
<text x="84.3" y="119.1">D6</text>
<text x="153.1" y="119.1">D7</text>
<text x="190.1" y="119.1">D8</text>
<text x="47.3" y="122.2">1N4148SOD-123</text>
<text x="84.3" y="122.2">1N4148SOD-123</text>
<text x="153.1" y="122.2">1N4148SOD-123</text>
<text x="190.1" y="122.2">1N4148SOD-123</text>
<text x="47.2" y="149.1">CON9</text>
<text x="82.5" y="149.1">CON10</text>
<text x="153" y="149.1">CON11</text>
<text x="188.3" y="149.1">CON12</text>
<text x="47.2" y="152.2">SW-5</text>
<text x="82.5" y="152.2">SW-5</text>
<text x="153" y="152.2">SW-5</text>
<text x="188.3" y="152.2">SW-5</text>
<text x="47.3" y="177.3">D9</text>
<text x="83.4" y="177.3">D10</text>
<text x="153.1" y="177.3">D11</text>
<text x="190.1" y="177.3">D12</text>
<text x="47.3" y="180.4">1N4148SOD-123</text>
<text x="84.3" y="180.4">1N4148SOD-123</text>
<text x="153.1" y="180.4">1N4148SOD-123</text>
<text x="190.1" y="180.4">1N4148SOD-123</text>
<text x="47.2" y="207.3">CON13</text>
<text x="82.5" y="207.3">CON14</text>
<text x="153" y="207.3">CON15</text>
<text x="188.3" y="207.3">CON16</text>
<text x="47.2" y="210.4">SW-5</text>
<text x="82.5" y="210.4">SW-5</text>
<text x="153" y="210.4">SW-5</text>
<text x="188.3" y="210.4">SW-5</text>
<text x="47.3" y="238.7">1N4148SOD-123</text>
<text x="47.3" y="235.5">D13</text>
<text x="84.3" y="238.7">1N4148SOD-123</text>
<text x="84.3" y="235.5">D14</text>
<text x="153.1" y="238.7">1N4148SOD-123</text>
<text x="153.1" y="235.5">D15</text>
<text x="190.1" y="238.7">1N4148SOD-123</text>
<text x="190.1" y="235.5">D16</text>
<text x="302.7" y="256.2">ROT-1</text>
<text x="302.7" y="259.1">PEC11R-4215F-S0024</text>
<text x="47.2" y="268.6">SW-5</text>
<text x="47.2" y="265.5">CON17</text>
<text x="82.5" y="268.6">SW-5</text>
<text x="82.5" y="265.5">CON18</text>
<text x="153" y="268.6">SW-5</text>
<text x="153" y="265.5">CON19</text>
<text x="188.3" y="268.6">SW-5</text>
<text x="188.3" y="265.5">CON20</text>
<text x="47.3" y="293.7">D17</text>
<text x="84.3" y="293.7">D18</text>
<text x="153.1" y="293.7">D19</text>
<text x="190.1" y="293.7">D20</text>
<text x="47.3" y="296.9">1N4148SOD-123</text>
<text x="84.3" y="296.9">1N4148SOD-123</text>
<text x="153.1" y="296.9">1N4148SOD-123</text>
<text x="190.1" y="296.9">1N4148SOD-123</text>
<text x="123.2" y="353.7">U1</text>
<text x="123.2" y="356.8">SEEEDUINO XIAO</text>
</g>
<g font-size="3.2" fill="#00f">
<text x="47.2" y="40">1</text>
<text x="50.7" y="41.8">1</text>
<text x="82.5" y="40">1</text>
<text x="86" y="41.8">1</text>
<text x="153" y="40">1</text>
<text x="156.5" y="41.8">1</text>
<text x="188.3" y="40">1</text>
<text x="191.8" y="41.8">1</text>
<text x="47.2" y="43.6">2</text>
<text x="50.7" y="45.3">2</text>
<text x="82.5" y="43.6">2</text>
<text x="86" y="45.3">2</text>
<text x="153" y="43.6">2</text>
<text x="156.5" y="45.3">2</text>
<text x="188.3" y="43.6">2</text>
<text x="191.8" y="45.3">2</text>
<text x="47.2" y="98.2">1</text>
<text x="47.2" y="101.8">2</text>
<text x="50.7" y="100">1</text>
<text x="82.5" y="98.2">1</text>
<text x="82.5" y="101.8">2</text>
<text x="86" y="100">1</text>
<text x="153" y="98.2">1</text>
<text x="153" y="101.8">2</text>
<text x="156.5" y="100">1</text>
<text x="188.3" y="98.2">1</text>
<text x="188.3" y="101.8">2</text>
<text x="191.8" y="100">1</text>
<text x="50.7" y="103.5">2</text>
<text x="86" y="103.5">2</text>
<text x="156.5" y="103.5">2</text>
<text x="191.8" y="103.5">2</text>
<text x="47.2" y="156.5">1</text>
<text x="47.2" y="160">2</text>
<text x="50.7" y="158.2">1</text>
<text x="50.7" y="161.7">2</text>
<text x="82.5" y="156.5">1</text>
<text x="82.5" y="160">2</text>
<text x="86" y="158.2">1</text>
<text x="86" y="161.7">2</text>
<text x="153" y="156.5">1</text>
<text x="153" y="160">2</text>
<text x="156.5" y="158.2">1</text>
<text x="156.5" y="161.7">2</text>
<text x="188.3" y="156.5">1</text>
<text x="188.3" y="160">2</text>
<text x="191.8" y="158.2">1</text>
<text x="191.8" y="161.7">2</text>
<text x="47.2" y="214.7">1</text>
<text x="82.5" y="214.7">1</text>
<text x="153" y="214.7">1</text>
<text x="188.3" y="214.7">1</text>
<text x="47.2" y="218.2">2</text>
<text x="50.7" y="216.4">1</text>
<text x="50.7" y="220">2</text>
<text x="82.5" y="218.2">2</text>
<text x="86" y="216.4">1</text>
<text x="86" y="220">2</text>
<text x="153" y="218.2">2</text>
<text x="156.5" y="216.4">1</text>
<text x="156.5" y="220">2</text>
<text x="188.3" y="218.2">2</text>
<text x="191.8" y="216.4">1</text>
<text x="191.8" y="220">2</text>
<text x="304.7" y="269.3">1</text>
<text x="317.7" y="269.3">4</text>
<text x="47.2" y="272.9">1</text>
<text x="50.7" y="274.6">1</text>
<text x="82.5" y="272.9">1</text>
<text x="86" y="274.6">1</text>
<text x="153" y="272.9">1</text>
<text x="156.5" y="274.6">1</text>
<text x="188.3" y="272.9">1</text>
<text x="191.8" y="274.6">1</text>
<text x="304.7" y="272.9">2</text>
<text x="308.2" y="271.1">A</text>
<text x="308.2" y="274.6">C</text>
<text x="314.2" y="271.1">1</text>
<text x="47.2" y="276.4">2</text>
<text x="50.7" y="278.2">2</text>
<text x="82.5" y="276.4">2</text>
<text x="86" y="278.2">2</text>
<text x="153" y="276.4">2</text>
<text x="156.5" y="278.2">2</text>
<text x="188.3" y="276.4">2</text>
<text x="191.8" y="278.2">2</text>
<text x="304.7" y="276.4">3</text>
<text x="308.2" y="278.2">B</text>
<text x="314.2" y="278.2">2</text>
<text x="317.7" y="276.4">5</text>
<text x="94.8" y="361.1">1</text>
<text x="94.8" y="364.6">2</text>
<text x="98.3" y="362.8">A0</text>
<text x="148" y="362.8">5V</text>
<text x="153.6" y="361.1">14</text>
<text x="94.8" y="368.1">3</text>
<text x="94.8" y="371.7">4</text>
<text x="98.3" y="366.4">D1</text>
<text x="98.3" y="369.9">D2</text>
<text x="146" y="369.9">3V3</text>
<text x="153.6" y="371.7">11</text>
<text x="153.6" y="368.1">12</text>
<text x="94.8" y="375.2">5</text>
<text x="98.3" y="373.4">D3</text>
<text x="98.3" y="376.9">D4</text>
<text x="145.7" y="373.4">D10</text>
<text x="147.7" y="376.9">D9</text>
<text x="153.6" y="375.2">10</text>
<text x="94.8" y="378.7">6</text>
<text x="94.8" y="382.2">7</text>
<text x="98.3" y="380.5">D5</text>
<text x="98.3" y="384">TX</text>
<text x="147.7" y="380.5">D8</text>
<text x="147.8" y="384">RX</text>
<text x="153.6" y="382.2">8</text>
<text x="153.6" y="378.7">9</text>
</g>
<g font-size="3.2" fill="#a54b4b">
<text x="70.6" y="315.6">4x5 Keypad</text>
<text x="262.8" y="319.1">Rotary Encoder</text>
<text x="391.6" y="340.3">RGB LEDs</text>
</g>
<g font-size="3.2">
<text x="153.6" y="364.6">13</text>
<text x="144.9" y="366.4">GND</text>
</g>
<g font-size="2.5" fill="#838383">
<text x="22.9" y="22.3">COL_1</text>
<text x="121.7" y="22.3">COL_2</text>
<text x="396.9" y="41.7">NEO_IN</text>
<text x="555.6" y="41.7">NEO_IN_2</text>
<text x="22.9" y="75.2">ROW_1</text>
<text x="121.7" y="75.2">ROW_1</text>
<text x="396.9" y="94.6">NEO_IN_2</text>
<text x="553.9" y="94.6">NEO_IN_3</text>
<text x="24.7" y="131.6">ROW_2</text>
<text x="123.5" y="131.6">ROW_2</text>
<text x="396.9" y="151">NEO_IN_3</text>
<text x="553.9" y="151">NEO_IN_4</text>
<text x="24.7" y="189.8">ROW_3</text>
<text x="123.5" y="189.8">ROW_3</text>
<text x="396.9" y="205.7">NEO_IN_4</text>
<text x="553.9" y="205.7">NEO_IN_5</text>
<text x="24.7" y="248">ROW_4</text>
<text x="123.5" y="248">ROW_4</text>
<text x="398.6" y="260.4">NEO_IN_5</text>
<text x="553.9" y="260.4">NEO-ROT</text>
<text x="291" y="269.2">ROT-A</text>
<text x="321" y="269.2">ROT-SW</text>
<text x="291" y="276.3">ROT-B</text>
<text x="24.7" y="306.2">ROW_5</text>
<text x="123.5" y="306.2">ROW_5</text>
<text x="389.8" y="315.1">NEO-ROT</text>
<text x="65.3" y="360.9">NEO_IN</text>
<text x="65.3" y="364.5">COL_1</text>
<text x="65.3" y="368">COL_2</text>
<text x="65.3" y="371.5">ROW_1</text>
<text x="165.8" y="371.5">ROT-SW</text>
<text x="65.3" y="375">ROW_2</text>
<text x="165.8" y="375">ROT-B</text>
<text x="65.3" y="378.6">ROW_3</text>
<text x="65.3" y="382.1">ROW_4</text>
<text x="165.8" y="382.1">ROW_5</text>
<text x="165.8" y="378.6">ROT-A</text>
</g>
<g font-size="2.1" fill="#a54b4b">
<text x="436.7" y="32.6" transform="rotate(-90 436.7 32.6)">VDD</text>
<text x="472" y="32.6" transform="rotate(-90 472 32.6)">VDD</text>
<text x="507.3" y="32.6" transform="rotate(-90 507.3 32.6)">VDD</text>
<text x="542.6" y="32.6" transform="rotate(-90 542.6 32.6)">VDD</text>
<text x="421.4" y="43.2">DI</text>
<text x="429.7" y="42.3" transform="rotate(-90 429.7 42.3)">GND</text>
<text x="432.6" y="43.2">DO</text>
<text x="456.7" y="43.2">DI</text>
<text x="464.9" y="42.3" transform="rotate(-90 464.9 42.3)">GND</text>
<text x="467.8" y="43.2">DO</text>
<text x="492" y="43.2">DI</text>
<text x="500.2" y="42.3" transform="rotate(-90 500.2 42.3)">GND</text>
<text x="503.1" y="43.2">DO</text>
<text x="527.2" y="43.2">DI</text>
<text x="535.5" y="42.3" transform="rotate(-90 535.5 42.3)">GND</text>
<text x="538.4" y="43.2">DO</text>
<text x="436.7" y="85.5" transform="rotate(-90 436.7 85.5)">VDD</text>
<text x="472" y="85.5" transform="rotate(-90 472 85.5)">VDD</text>
<text x="507.3" y="85.5" transform="rotate(-90 507.3 85.5)">VDD</text>
<text x="542.6" y="85.5" transform="rotate(-90 542.6 85.5)">VDD</text>
<text x="429.7" y="95.2" transform="rotate(-90 429.7 95.2)">GND</text>
<text x="464.9" y="95.2" transform="rotate(-90 464.9 95.2)">GND</text>
<text x="500.2" y="95.2" transform="rotate(-90 500.2 95.2)">GND</text>
<text x="535.5" y="95.2" transform="rotate(-90 535.5 95.2)">GND</text>
<text x="421.4" y="96.1">DI</text>
<text x="432.6" y="96.1">DO</text>
<text x="456.7" y="96.1">DI</text>
<text x="467.8" y="96.1">DO</text>
<text x="492" y="96.1">DI</text>
<text x="503.1" y="96.1">DO</text>
<text x="527.2" y="96.1">DI</text>
<text x="538.4" y="96.1">DO</text>
<text x="436.7" y="141.9" transform="rotate(-90 436.7 141.9)">VDD</text>
<text x="472" y="141.9" transform="rotate(-90 472 141.9)">VDD</text>
<text x="507.3" y="141.9" transform="rotate(-90 507.3 141.9)">VDD</text>
<text x="542.6" y="141.9" transform="rotate(-90 542.6 141.9)">VDD</text>
<text x="421.4" y="152.6">DI</text>
<text x="429.7" y="151.7" transform="rotate(-90 429.7 151.7)">GND</text>
<text x="432.6" y="152.6">DO</text>
<text x="456.7" y="152.6">DI</text>
<text x="464.9" y="151.7" transform="rotate(-90 464.9 151.7)">GND</text>
<text x="467.8" y="152.6">DO</text>
<text x="492" y="152.6">DI</text>
<text x="500.2" y="151.7" transform="rotate(-90 500.2 151.7)">GND</text>
<text x="503.1" y="152.6">DO</text>
<text x="527.2" y="152.6">DI</text>
<text x="535.5" y="151.7" transform="rotate(-90 535.5 151.7)">GND</text>
<text x="538.4" y="152.6">DO</text>
<text x="436.7" y="196.6" transform="rotate(-90 436.7 196.6)">VDD</text>
<text x="472" y="196.6" transform="rotate(-90 472 196.6)">VDD</text>
<text x="507.3" y="196.6" transform="rotate(-90 507.3 196.6)">VDD</text>
<text x="542.6" y="196.6" transform="rotate(-90 542.6 196.6)">VDD</text>
<text x="421.4" y="207.2">DI</text>
<text x="429.7" y="206.4" transform="rotate(-90 429.7 206.4)">GND</text>
<text x="432.6" y="207.2">DO</text>
<text x="456.7" y="207.2">DI</text>
<text x="464.9" y="206.4" transform="rotate(-90 464.9 206.4)">GND</text>
<text x="467.8" y="207.2">DO</text>
<text x="492" y="207.2">DI</text>
<text x="500.2" y="206.4" transform="rotate(-90 500.2 206.4)">GND</text>
<text x="503.1" y="207.2">DO</text>
<text x="527.2" y="207.2">DI</text>
<text x="535.5" y="206.4" transform="rotate(-90 535.5 206.4)">GND</text>
<text x="538.4" y="207.2">DO</text>
<text x="438.5" y="251.3" transform="rotate(-90 438.5 251.3)">VDD</text>
<text x="473.8" y="251.3" transform="rotate(-90 473.8 251.3)">VDD</text>
<text x="509" y="251.3" transform="rotate(-90 509 251.3)">VDD</text>
<text x="544.3" y="251.3" transform="rotate(-90 544.3 251.3)">VDD</text>
<text x="423.2" y="261.9">DI</text>
<text x="431.4" y="261" transform="rotate(-90 431.4 261)">GND</text>
<text x="434.3" y="261.9">DO</text>
<text x="458.4" y="261.9">DI</text>
<text x="466.7" y="261" transform="rotate(-90 466.7 261)">GND</text>
<text x="469.6" y="261.9">DO</text>
<text x="493.7" y="261.9">DI</text>
<text x="502" y="261" transform="rotate(-90 502 261)">GND</text>
<text x="504.9" y="261.9">DO</text>
<text x="529" y="261.9">DI</text>
<text x="537.3" y="261" transform="rotate(-90 537.3 261)">GND</text>
<text x="540.1" y="261.9">DO</text>
<text x="429.7" y="306" transform="rotate(-90 429.7 306)">VDD</text>
<text x="464.9" y="306" transform="rotate(-90 464.9 306)">VDD</text>
<text x="500.2" y="306" transform="rotate(-90 500.2 306)">VDD</text>
<text x="535.5" y="306" transform="rotate(-90 535.5 306)">VDD</text>
<text x="414.3" y="316.6">DI</text>
<text x="422.6" y="315.7" transform="rotate(-90 422.6 315.7)">GND</text>
<text x="425.5" y="316.6">DO</text>
<text x="449.6" y="316.6">DI</text>
<text x="457.9" y="315.7" transform="rotate(-90 457.9 315.7)">GND</text>
<text x="460.8" y="316.6">DO</text>
<text x="484.9" y="316.6">DI</text>
<text x="493.2" y="315.7" transform="rotate(-90 493.2 315.7)">GND</text>
<text x="496.1" y="316.6">DO</text>
<text x="520.2" y="316.6">DI</text>
<text x="528.4" y="315.7" transform="rotate(-90 528.4 315.7)">GND</text>
<text x="531.3" y="316.6">DO</text>
</g>
<g font-size="1.8" fill="#a54b4b">
<text x="423" y="27">WS2812B</text>
<text x="458.3" y="27">WS2812B</text>
<text x="493.5" y="27">WS2812B</text>
<text x="528.8" y="27">WS2812B</text>
<text x="423" y="79.9">WS2812B</text>
<text x="458.3" y="79.9">WS2812B</text>
<text x="493.5" y="79.9">WS2812B</text>
<text x="528.8" y="79.9">WS2812B</text>
<text x="423" y="136.3">WS2812B</text>
<text x="458.3" y="136.3">WS2812B</text>
<text x="493.5" y="136.3">WS2812B</text>
<text x="528.8" y="136.3">WS2812B</text>
<text x="423" y="191">WS2812B</text>
<text x="458.3" y="191">WS2812B</text>
<text x="493.5" y="191">WS2812B</text>
<text x="528.8" y="191">WS2812B</text>
<text x="424.7" y="245.7">WS2812B</text>
<text x="460" y="245.7">WS2812B</text>
<text x="495.3" y="245.7">WS2812B</text>
<text x="530.6" y="245.7">WS2812B</text>
<text x="415.9" y="300.4">WS2812B</text>
<text x="451.2" y="300.4">WS2812B</text>
<text x="486.5" y="300.4">WS2812B</text>
<text x="521.8" y="300.4">WS2812B</text>
</g>
</svg>
